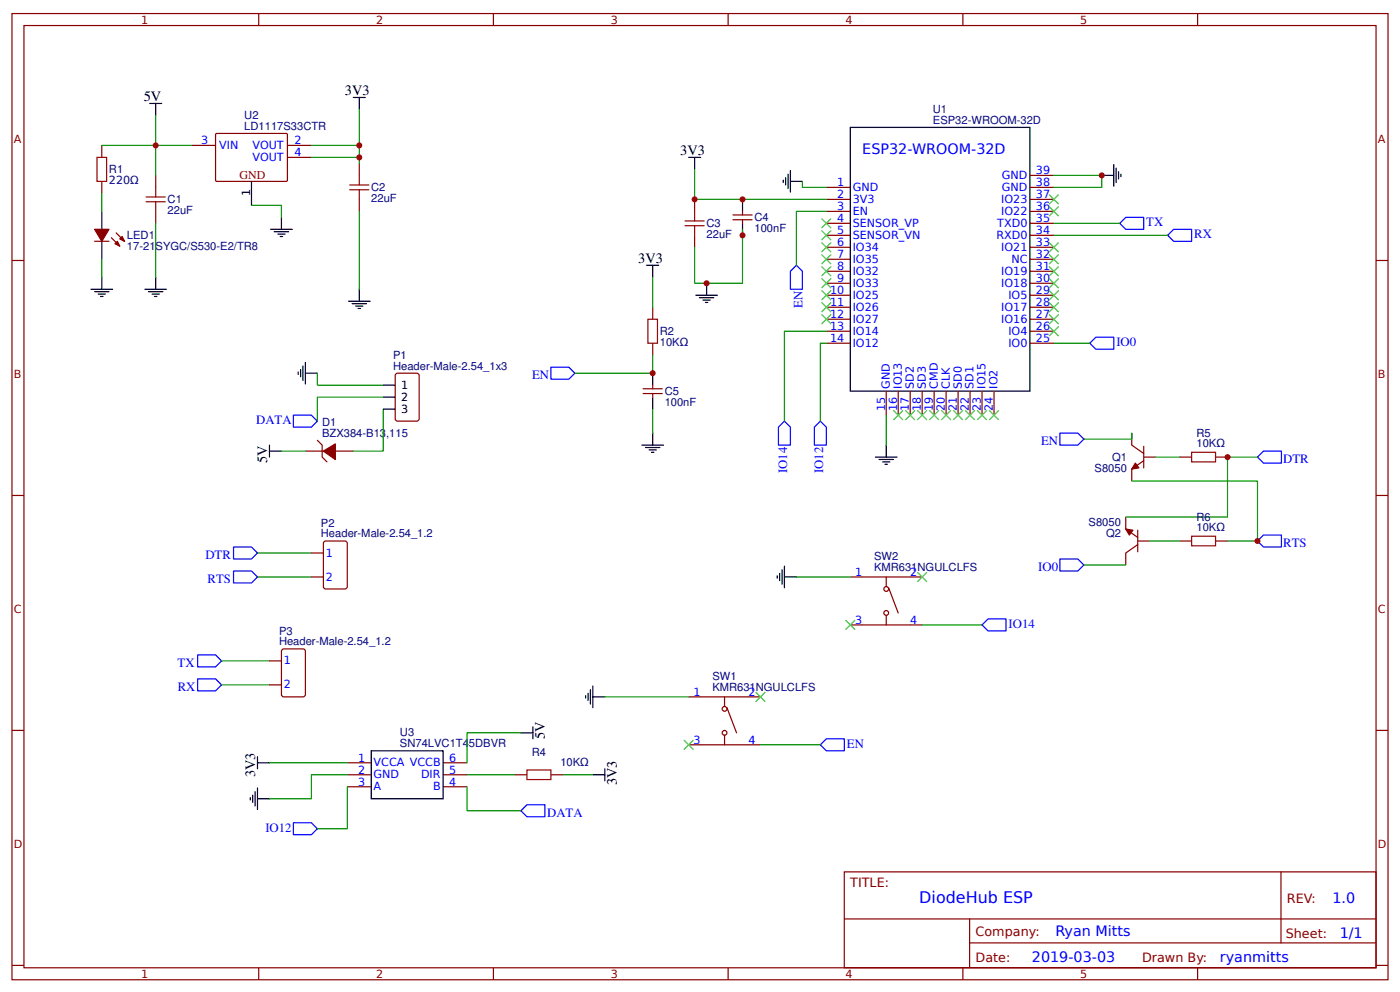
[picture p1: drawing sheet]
<svg xmlns="http://www.w3.org/2000/svg" width="309mm" height="219mm" viewBox="0 0 309 219" stroke-linecap="round" stroke-linejoin="round" font-family="sans-serif">
<g fill="none" stroke="#800" stroke-width=".26">
<path d="M2.6 3h304.1v213.2h-304.1zM5.3 5.6h298.7v208h-298.7zM57.1 3v2.6M109 3v2.6M160.9 3v2.6M212.7 3v2.6M264.6 3v2.6M22.5 32.1v2.6M34.4 38.7v2.7M42.3 32.1h5.3M47.7 29.6l.2-.2 15.5 .1 .1 .2v10.2l-.3 .1h-15.4l-.2-.2zM63.5 32.1h5.3"/>
<path d="M63.5 34.7h5.3M79.4 36.1v2.6M227.5 38.7h5.3M2.6 57.5h2.7M20.9 53.3h3.2M22.5 40v2.7M24.6 52.5l1.9 1.8M25.7 51.4l1.8 1.9M34.4 46.6v2.7M79.4 44v2.6M153.5 44v2.6M153.5 51.9v2.7"/>
<path d="M161.9 47.4h4.3M161.9 48.5h4.3M164 46.6v.8M164 48.5v.8M182.6 41.4h5.3M182.6 44h5.3M182.6 46.6h5.3M182.6 49.3h5.3M182.6 51.9h5.3M182.6 54.6h5.3M182.6 57.2h5.3M182.6 59.9h5.3"/>
<path d="M227.5 41.4h5.3M227.5 44h5.3M227.5 46.6h5.3M227.5 49.3h5.3M227.5 51.9h5.3M227.5 54.6h5.3M227.5 57.2h5.3M227.5 59.9h5.3M304 57.5h2.7M144.2 67.8v2.7M144.2 75.8v2.6M182.6 62.5h5.3"/>
<path d="M182.6 65.2h5.3M182.6 67.8h5.3M182.6 70.5h5.3M182.6 73.1h5.3M182.6 75.8h5.3M227.5 62.5h5.3M227.5 65.2h5.3M227.5 67.8h5.3M227.5 70.5h5.3M227.5 73.1h5.3M227.5 75.8h5.3M67.5 99.6h3.9"/>
<path d="M70.1 97.2l1.1 1v2.7l1 1M74.1 99.6h4M87.6 82.4h4.5l.4 .2 .1 9.8-.3 .5h-4.5l-.4-.2-.1-9.8zM142.1 85.8h4.2M142.1 86.9h4.2M144.2 85v.8M144.2 86.9v.8M195.8 86.3v5.3M198.4 86.3v5.3M201.1 86.3v5.3M203.7 86.3v5.3M206.4 86.3v5.3"/>
<path d="M209 86.3v5.3M211.7 86.3v5.3M214.3 86.3v5.3M217 86.3v5.3M219.6 86.3v5.3M250 95.6v2.6l2.7 1.9M252.7 98.5v4.8M2.6 109.4h2.7M71.7 119.5l4.5-.1 .5 .3v9.8l-.2 .4-4.5 .1-.5-.3-.1-9.8zM248.7 114.1v2.7l2.7 1.8M251.4 119.4h2.6M251.4 117v4.8"/>
<path d="M252.7 100.9h2.6M252.7 101.7l-2.7 1.8v2.7M260.6 100.9h2.7M260.6 119.4h2.7M268.6 100.9h2.6M268.6 119.4h2.6M304 109.4h2.7M68.8 127.3h2.6M68.8 122.1h2.6M187.9 137.9h15.8M187.9 127.3h15.8M195.8 127.3v2.2"/>
<path d="M195.8 135.8v2.1M196.3 129.7l2.1 5.6M251.4 120.2l-2.7 1.9v2.6M59.5 145.9h2.7M59.5 151.2h2.7M62.2 143.5l.5-.3h4.2l.5 .3 .1 9.8-.3 .4-4.5 .1-.5-.3zM152.1 153.8h15.9M160.1 153.8v2.1M160.6 156.2l2.1 5.5M2.6 161.2h2.7M76.7 171h5.3M76.7 168.4h5.3"/>
<path d="M76.7 173.6h5.3M97.9 171h5.3M97.9 168.4h5.3M97.9 173.6h5.3M113.8 171h2.6M121.7 171h2.7M152.1 164.4h15.9M160.1 162.3v2.1M304 161.2h2.7M186.5 192.4h117.5v21.2h-117.5zM283 192.4v15.7M2.6 213.1h2.7"/>
<path d="M57.1 213.6v2.6M109 213.6v2.6M160.9 213.6v2.6M186.6 202.8h117.3M212.7 213.6v2.6M214.2 208.1h89.7M214.2 202.8v10.6M264.6 213.6v2.6M304 213.1h2.7"/>
<circle cx="195.8" cy="130" r=".53"/>
<circle cx="195.8" cy="135.3" r=".53"/>
<circle cx="160.1" cy="156.4" r=".53"/>
<circle cx="160.1" cy="161.7" r=".53"/>
</g>
<g fill="none" stroke="#000" stroke-width=".26">
<path d="M33.1 22.8h2.6M34.4 22.8v2.7M78.1 21.5h2.6M79.4 21.5v2.7M152.1 34.7h2.7M153.5 34.7v2.7M173 39.8v.5M173.6 39.2v1.6M174.1 38.4v3.2M174.6 37.7v4.7M187.9 28.1h39.6v58.2h-39.6zM243.4 38.7h2.7"/>
<path d="M246.1 36.3v4.8M246.6 37.1v3.2M247.1 37.9v1.6M247.6 38.4v.6M22.5 46.6v4M22.5 53.3v3.9M55.6 40v5.3M59.8 50.6h4.8M60.6 51.1h3.2M61.4 51.7h1.6M61.9 52.2h.5M62.2 48v2.6"/>
<path d="M142.9 58.6h2.6M144.2 58.6v2.6M164 44v2.6M164 49.3v2.6M174.6 40h2.7M20.1 63.8h4.8M20.9 64.4h3.2M21.7 64.9h1.6M22.2 65.4h.6M22.5 61.2v2.6M32 63.8h4.8M32.8 64.4h3.2"/>
<path d="M33.6 64.9h1.6M34.1 65.4h.6M34.4 61.2v2.6M67.5 80v4.7M77 66.5h4.8M77.8 67h3.2M78.6 67.5h1.6M79.1 68.1h.5M79.4 63.8v2.7M153.7 65.2h4.8M154.5 65.7h3.2M155.3 66.2h1.6"/>
<path d="M155.8 66.8h.6M156.1 62.5v2.7M59.5 99.6h2.7M59.5 98.2v2.7M65.9 82.1v.5M66.4 81.6v1.6M66.9 80.8v3.2M67.5 82.4h2.6M84.7 90.3h2.6M84.7 85h2.6M84.7 87.7h2.6M141.8 98.2h4.8"/>
<path d="M142.6 98.8h3.2M143.4 99.3h1.6M143.9 99.8h.6M144.2 82.4v2.6M144.2 87.7v2.6M144.2 95.6v2.6M195.8 98.2v2.7M193.4 100.9h4.8M194.2 101.4h3.2M195 101.9h1.6M195.5 102.5h.6M171.7 127.1v.5"/>
<path d="M172.2 126.6v1.5M172.8 125.8v3.1M173.3 127.3h2.6M173.3 125v4.7M129.4 153.5v.6M129.9 153v1.6M130.4 152.2v3.2M131 153.8h2.6M131 151.4v4.8M55.3 176v.6M55.8 175.5v1.6M56.4 174.7v3.2"/>
<path d="M56.9 168.4h2.6M56.9 167v2.7M56.9 173.9v4.8M56.9 176.3h2.6M82 165.7h15.9v10.6h-15.9zM115.1 161.7h2.6M117.7 160.4v2.7M131 171h2.6M133.6 169.7v2.6"/>
</g>
<g fill="#800" stroke="#800" stroke-width=".26">
<path d="M20.9 50.6h3.2l-1.6 2.7z"/>
<path d="M25.4 53.8l.5-.5 .6 1z"/>
<path d="M26.5 52.7l.5-.5 .5 1.1z"/>
<path d="M250.8 102.2l.8 1.1-1.6 .2z"/>
<path d="M248.7 116.8l1.6 .2-.8 1.1z"/>
<path d="M71.4 99.6l2.7-1.6v3.4z"/>
</g>
<g fill="none" stroke="#a00000" stroke-width=".26">
<path d="M21.4 34.7h2.1v5.3h-2.1zM79.4 38.7v2.1M32.3 44.5h4.2M32.3 43.5h4.2M34.4 41.4v2.1M34.4 44.5v2.1M77.3 41.9h4.2M77.3 40.8h4.2M79.4 41.9v2.1M151.3 49.8h4.3M151.3 48.8h4.3M153.5 46.6v2.2"/>
<path d="M153.5 49.8v2.1M143.1 70.5h2.2v5.3h-2.2zM263.3 99.8h5.3v2.1h-5.3zM263.3 118.3h5.3v2.2h-5.3zM116.4 169.9h5.3v2.2h-5.3z"/>
</g>
<g fill="none" stroke="#080" stroke-width=".26">
<path d="M22.5 32.1h11.9v6.6M34.4 25.5v6.6h7.9M79.4 24.2v7.9h-10.6M79.4 32.1v2.6h-10.6M79.4 34.7v1.4M153.5 37.4v6.6h29.1M232.8 38.7h10.6v2.7h-10.6M22.5 42.7v3.9M22.5 57.2v4M34.4 49.3v11.9M55.6 45.3h6.6v2.7M79.4 46.6v17.2"/>
<path d="M164 50.6v11.9h-10.5v-7.9M177.3 40v1.4h5.3M182.6 46.6h-6.7v12M232.8 49.3h14.6M232.8 51.9h25.2M144.2 78.4v4h-17.2M144.2 61.2v6.6M182.6 75.8h-1.4v17.1M182.6 73.1h-9.3v19.8M232.8 75.8h8M62.2 99.6h5.3M70.1 82.4v2.6h14.6"/>
<path d="M84.7 87.7h-14.6v5.2M84.7 90.3v9.3h-6.6M144.2 90.3v5.3M195.8 91.6v6.6M250 95.6v1.3h-10.6M250 106.2h27.8v13.2h-6.6M254 119.4h6.6M255.3 100.9h5.3M277.8 100.9h-6.6v13.2h-22.5M56.9 127.3h11.9M56.9 122.1h11.9M175.9 127.3h12"/>
<path d="M203.7 137.9h13.3M239.4 124.7h9.3M48.9 145.9h10.6M48.9 151.2h10.6M133.6 153.8h18.5M59.5 168.4h17.2M76.7 173.6v9.3h-6.6M76.7 171h-7.9v5.3h-9.3M103.2 173.6v5.3h11.9M103.2 171h10.6M115.1 161.7h-11.9v6.7M124.4 171h6.6"/>
<path d="M168 164.4h13.2"/>
</g>
<g fill="none" stroke="#00f" stroke-width=".26">
<path d="M174.6 59.9l1.3-1.3 1.4 1.3v3.9h-2.7zM247.4 49.3l1.3-1.3h4v2.6h-4zM259.3 50.6h4v2.7h-4l-1.3-1.4zM240.8 75.8l1.3-1.4h4v2.7h-4zM64.8 91.6h4l1.3 1.3-1.3 1.4h-4zM121.7 81h4l1.3 1.4-1.3 1.3h-4zM172 94.3l1.3-1.4 1.3 1.4v3.9h-2.6zM179.9 94.3l1.3-1.4 1.4 1.4v3.9h-2.7zM234.2 95.6h3.9l1.3 1.3-1.3 1.3h-3.9zM279.1 99.6h4v2.6h-4l-1.3-1.3zM279.1 118.1h4v2.6h-4l-1.3-1.3zM51.6 120.7h4l1.3 1.4-1.3 1.3h-4z"/>
<path d="M51.6 126h4l1.3 1.3-1.3 1.4h-4zM217 137.9l1.3-1.3h3.9v2.7h-3.9zM234.2 123.4h3.9l1.3 1.3-1.3 1.3h-3.9zM43.7 144.5h3.9l1.3 1.4-1.3 1.3h-3.9zM43.7 149.8h3.9l1.3 1.4-1.3 1.3h-3.9zM116.4 177.6h4v2.7h-4l-1.3-1.4zM181.2 164.4l1.4-1.3h3.9v2.6h-3.9zM64.8 181.6h4l1.3 1.3-1.3 1.3h-4z"/>
</g>
<g fill="#000" stroke="#3c3" stroke-width=".26">
<path d="M181.5 58.8l2.1 2.1zM183.6 58.8l-2.1 2.1z"/>
<path d="M181.5 56.2l2.1 2.1zM183.6 56.2l-2.1 2.1z"/>
<path d="M181.5 53.5l2.1 2.1zM183.6 53.5l-2.1 2.1z"/>
<path d="M181.5 50.9l2.1 2.1zM183.6 50.9l-2.1 2.1z"/>
<path d="M181.5 48.2l2.1 2.2zM183.6 48.2l-2.1 2.2z"/>
<path d="M231.8 42.9l2.1 2.2zM233.9 42.9l-2.1 2.2z"/>
<path d="M231.8 45.6l2.1 2.1zM233.9 45.6l-2.1 2.1z"/>
<path d="M231.8 53.5l2.1 2.1zM233.9 53.5l-2.1 2.1z"/>
<path d="M231.8 56.2l2.1 2.1zM233.9 56.2l-2.1 2.1z"/>
<path d="M231.8 58.8l2.1 2.1zM233.9 58.8l-2.1 2.1z"/>
<path d="M181.5 69.4l2.1 2.1zM183.6 69.4l-2.1 2.1z"/>
<path d="M181.5 66.8l2.1 2.1zM183.6 66.8l-2.1 2.1z"/>
<path d="M181.5 64.1l2.1 2.1zM183.6 64.1l-2.1 2.1z"/>
<path d="M181.5 61.5l2.1 2.1zM183.6 61.5l-2.1 2.1z"/>
<path d="M231.8 61.5l2.1 2.1zM233.9 61.5l-2.1 2.1z"/>
<path d="M231.8 64.1l2.1 2.1zM233.9 64.1l-2.1 2.1z"/>
<path d="M231.8 66.8l2.1 2.1zM233.9 66.8l-2.1 2.1z"/>
<path d="M231.8 69.4l2.1 2.1zM233.9 69.4l-2.1 2.1z"/>
<path d="M231.8 72l2.1 2.2zM233.9 72l-2.1 2.2z"/>
<path d="M197.4 90.6l2.1 2.1zM199.5 90.6l-2.1 2.1z"/>
<path d="M200 90.6l2.1 2.1zM200 92.7l2.1-2.1z"/>
<path d="M202.7 90.6l2.1 2.1zM204.8 90.6l-2.1 2.1z"/>
<path d="M205.3 90.6l2.1 2.1zM207.4 90.6l-2.1 2.1z"/>
<path d="M208 90.6l2.1 2.1zM208 92.7l2.1-2.1z"/>
<path d="M210.6 90.6l2.1 2.1zM212.7 90.6l-2.1 2.1z"/>
<path d="M213.3 90.6l2.1 2.1zM215.4 90.6l-2.1 2.1z"/>
<path d="M215.9 90.6l2.1 2.1zM215.9 92.7l2.1-2.1z"/>
<path d="M218.5 90.6l2.2 2.1zM220.7 90.6l-2.2 2.1z"/>
<path d="M186.8 136.9l2.1 2.1zM188.9 136.9l-2.1 2.1z"/>
<path d="M202.7 126.3l2.1 2.1zM202.7 128.4l2.1-2.1z"/>
<path d="M167 152.7l2.1 2.2zM169.1 152.7l-2.1 2.2z"/>
<path d="M151.1 163.3l2.1 2.1zM153.2 163.3l-2.1 2.1z"/>
</g>
<g fill="#c00">
<circle cx="243.4" cy="38.7" r=".66"/>
<circle cx="144.2" cy="82.4" r=".66"/>
<circle cx="164" cy="44" r=".66"/>
<circle cx="153.5" cy="44" r=".66"/>
<circle cx="79.4" cy="34.7" r=".66"/>
<circle cx="34.4" cy="32.1" r=".66"/>
<circle cx="79.4" cy="32.1" r=".66"/>
<circle cx="164" cy="51.9" r=".66"/>
<circle cx="156.1" cy="62.5" r=".66"/>
<circle cx="277.8" cy="119.4" r=".66"/>
<circle cx="271.2" cy="100.9" r=".66"/>
</g>
<text font-size="3.5" fill="#00f" x="203.1" y="199.2">DiodeHub ESP</text>
<g font-size="3.2">
<text x="31.7" y="22.3">5V</text>
<text x="76.2" y="21">3V3</text>
<text x="150.3" y="34.2">3V3</text>
<text x="141" y="58">3V3</text>
<text x="59" y="102.2" transform="rotate(-90 59 102.2)">5V</text>
<text x="120.4" y="163.1" transform="rotate(-90 120.4 163.1)">5V</text>
<text x="56.4" y="171.5" transform="rotate(-90 56.4 171.5)">3V3</text>
<text x="136.3" y="173.3" transform="rotate(-90 136.3 173.3)">3V3</text>
</g>
<g font-size="3.2" fill="#00f">
<text x="190.5" y="33.9">ESP32-WROOM-32D</text>
<text x="294.4" y="199.4">1.0</text>
<text x="233.2" y="206.6">Ryan Mitts</text>
<text x="296" y="207.1">1/1</text>
<text x="228" y="212.4">2019-03-03</text>
<text x="269.5" y="212.3">ryanmitts</text>
</g>
<g font-size="2.8" fill="#00f">
<text x="253.3" y="49.9">TX</text>
<text x="263.8" y="52.6">RX</text>
<text x="177.3" y="68" transform="rotate(-90 177.3 68)">EN</text>
<text x="246.6" y="76.4">IO0</text>
<text x="117.5" y="83.7">EN</text>
<text x="56.6" y="93.6">DATA</text>
<text x="230" y="98.2">EN</text>
<text x="173.9" y="104.4" transform="rotate(-90 173.9 104.4)">IO14</text>
<text x="181.9" y="104.4" transform="rotate(-90 181.9 104.4)">IO12</text>
<text x="283.5" y="102.2">DTR</text>
<text x="45.4" y="123.4">DTR</text>
<text x="283.5" y="120.7">RTS</text>
<text x="45.8" y="128.7">RTS</text>
<text x="229.4" y="126">IO0</text>
<text x="222.8" y="138.5">IO14</text>
<text x="39.2" y="147.2">TX</text>
<text x="39.3" y="152.5">RX</text>
<text x="187.1" y="165">EN</text>
<text x="58.6" y="183.5">IO12</text>
<text x="120.9" y="180.3">DATA</text>
</g>
<g font-size="2.8" fill="#800">
<text x="187.9" y="195.9">TITLE:</text>
<text x="284.3" y="199.4">REV:</text>
<text x="215.5" y="206.5">Company:</text>
<text x="284.1" y="207">Sheet:</text>
<text x="215.5" y="212.3">Date:</text>
<text x="252.3" y="212.3">Drawn By:</text>
</g>
<text font-size="2.6" fill="#800" x="52.9" y="39.5">GND</text>
<g font-size="2.5" fill="#800">
<text x="31.2" y="5.2">1</text>
<text x="83.1" y="5.2">2</text>
<text x="134.9" y="5.2">3</text>
<text x="186.8" y="5.2">4</text>
<text x="238.7" y="5.2">5</text>
<text x="3" y="31.6">A</text>
<text x="304.4" y="31.6">A</text>
<text x="3" y="83.4">B</text>
<text x="304.4" y="83.4">B</text>
<text x="3" y="135.3">C</text>
<text x="304.4" y="135.3">C</text>
<text x="3" y="187.1">D</text>
<text x="304.4" y="187.1">D</text>
<text x="31.2" y="215.8">1</text>
<text x="83.1" y="215.8">2</text>
<text x="134.9" y="215.8">3</text>
<text x="186.8" y="215.8">4</text>
<text x="238.7" y="215.8">5</text>
</g>
<g font-size="2.5" fill="#000080">
<text x="54" y="28.7">LD1117S33CTR</text>
<text x="54" y="26.3">U2</text>
<text x="206.1" y="27.3">ESP32-WROOM-32D</text>
<text x="206.1" y="25">U1</text>
<text x="24.1" y="40.6">220Ω</text>
<text x="24.1" y="38.2">R1</text>
<text x="37" y="47.3">22uF</text>
<text x="37" y="44.9">C1</text>
<text x="82" y="44.6">22uF</text>
<text x="82" y="42.2">C2</text>
<text x="28" y="52.8">LED1</text>
<text x="156.1" y="52.6">22uF</text>
<text x="156.1" y="50.2">C3</text>
<text x="166.7" y="51.2">100nF</text>
<text x="166.7" y="48.8">C4</text>
<text x="28" y="55.2">17-21SYGC/S530-E2/TR8</text>
<text x="145.8" y="76.4">10KΩ</text>
<text x="145.8" y="74">R2</text>
<text x="86.8" y="79.2">P1</text>
<text x="86.8" y="81.6">Header-Male-2.54_1x3</text>
<text x="146.8" y="89.6">100nF</text>
<text x="146.8" y="87.2">C5</text>
<text x="71.2" y="94">D1</text>
<text x="71.2" y="96.4">BZX384-B13,115</text>
<text x="245.7" y="101.8">Q1</text>
<text x="264.3" y="98.8">10KΩ</text>
<text x="264.3" y="96.4">R5</text>
<text x="241.8" y="104.1">S8050</text>
<text x="70.9" y="118.6">Header-Male-2.54_1.2</text>
<text x="70.9" y="116.3">P2</text>
<text x="240.5" y="116.1">S8050</text>
<text x="244.4" y="118.5">Q2</text>
<text x="264.3" y="117.3">10KΩ</text>
<text x="264.3" y="114.9">R6</text>
<text x="193.1" y="123.6">SW2</text>
<text x="193.1" y="126">KMR631NGULCLFS</text>
<text x="61.6" y="142.4">Header-Male-2.54_1.2</text>
<text x="61.6" y="140.1">P3</text>
<text x="157.4" y="152.5">KMR631NGULCLFS</text>
<text x="157.4" y="150.1">SW1</text>
<text x="88.4" y="164.9">SN74LVC1T45DBVR</text>
<text x="88.4" y="162.5">U3</text>
<text x="117.5" y="166.8">R4</text>
<text x="123.8" y="169.1">10KΩ</text>
</g>
<g font-size="2.5" fill="#00f">
<text x="44.5" y="31.8">3</text>
<text x="48.4" y="32.9">VIN</text>
<text x="55.8" y="32.9">VOUT</text>
<text x="55.8" y="35.5">VOUT</text>
<text x="65.1" y="31.8">2</text>
<text x="65.1" y="34.5">4</text>
<text x="185" y="41.1">1</text>
<text x="221.4" y="39.5">GND</text>
<text x="228.9" y="41.1">38</text>
<text x="228.9" y="38.4">39</text>
<text x="185" y="43.7">2</text>
<text x="185" y="46.4">3</text>
<text x="188.4" y="42.1">GND</text>
<text x="188.4" y="44.8">3V3</text>
<text x="188.4" y="47.4">EN</text>
<text x="221.2" y="47.4">IO22</text>
<text x="221.2" y="44.8">IO23</text>
<text x="221.4" y="42.1">GND</text>
<text x="228.9" y="46.4">36</text>
<text x="228.9" y="43.7">37</text>
<text x="185" y="49">4</text>
<text x="185" y="51.7">5</text>
<text x="188.4" y="50.1">SENSOR_VP</text>
<text x="188.4" y="52.7">SENSOR_VN</text>
<text x="220.1" y="52.7">RXD0</text>
<text x="220.3" y="50.1">TXD0</text>
<text x="228.9" y="51.7">34</text>
<text x="228.9" y="49">35</text>
<text x="185" y="54.3">6</text>
<text x="185" y="57">7</text>
<text x="185" y="59.6">8</text>
<text x="188.4" y="55.4">IO34</text>
<text x="188.4" y="58">IO35</text>
<text x="221.2" y="55.4">IO21</text>
<text x="223.4" y="58">NC</text>
<text x="228.9" y="59.6">31</text>
<text x="228.9" y="57">32</text>
<text x="228.9" y="54.3">33</text>
<text x="183.4" y="64.9">10</text>
<text x="185" y="62.3">9</text>
<text x="188.4" y="60.7">IO32</text>
<text x="188.4" y="63.3">IO33</text>
<text x="188.4" y="66">IO25</text>
<text x="221.2" y="63.3">IO18</text>
<text x="221.2" y="60.7">IO19</text>
<text x="222.8" y="66">IO5</text>
<text x="228.9" y="64.9">29</text>
<text x="228.9" y="62.3">30</text>
<text x="183.4" y="67.5">11</text>
<text x="183.4" y="70.2">12</text>
<text x="188.4" y="68.6">IO26</text>
<text x="188.4" y="71.3">IO27</text>
<text x="221.2" y="71.3">IO16</text>
<text x="221.2" y="68.6">IO17</text>
<text x="228.9" y="70.2">27</text>
<text x="228.9" y="67.5">28</text>
<text x="183.4" y="72.8">13</text>
<text x="183.4" y="75.5">14</text>
<text x="188.4" y="73.9">IO14</text>
<text x="188.4" y="76.5">IO12</text>
<text x="222.8" y="76.5">IO0</text>
<text x="222.8" y="73.9">IO4</text>
<text x="228.9" y="75.5">25</text>
<text x="228.9" y="72.8">26</text>
<text x="196.6" y="85.8" transform="rotate(-90 196.6 85.8)">GND</text>
<text x="199.2" y="85.8" transform="rotate(-90 199.2 85.8)">IO13</text>
<text x="201.9" y="85.8" transform="rotate(-90 201.9 85.8)">SD2</text>
<text x="204.5" y="85.8" transform="rotate(-90 204.5 85.8)">SD3</text>
<text x="207.2" y="85.8" transform="rotate(-90 207.2 85.8)">CMD</text>
<text x="209.8" y="85.8" transform="rotate(-90 209.8 85.8)">CLK</text>
<text x="212.5" y="85.8" transform="rotate(-90 212.5 85.8)">SD0</text>
<text x="215.1" y="85.8" transform="rotate(-90 215.1 85.8)">SD1</text>
<text x="217.8" y="85.8" transform="rotate(-90 217.8 85.8)">IO15</text>
<text x="220.4" y="85.8" transform="rotate(-90 220.4 85.8)">IO2</text>
<text x="195.5" y="90.8" transform="rotate(-90 195.5 90.8)">15</text>
<text x="198.2" y="90.8" transform="rotate(-90 198.2 90.8)">16</text>
<text x="200.8" y="90.8" transform="rotate(-90 200.8 90.8)">17</text>
<text x="203.5" y="90.8" transform="rotate(-90 203.5 90.8)">18</text>
<text x="206.1" y="90.8" transform="rotate(-90 206.1 90.8)">19</text>
<text x="208.8" y="90.8" transform="rotate(-90 208.8 90.8)">20</text>
<text x="211.4" y="90.8" transform="rotate(-90 211.4 90.8)">21</text>
<text x="214" y="90.8" transform="rotate(-90 214 90.8)">22</text>
<text x="216.7" y="90.8" transform="rotate(-90 216.7 90.8)">23</text>
<text x="219.3" y="90.8" transform="rotate(-90 219.3 90.8)">24</text>
<text x="72" y="122.8">1</text>
<text x="72" y="128.1">2</text>
<text x="188.9" y="127.1">1</text>
<text x="201.1" y="127.1">2</text>
<text x="188.9" y="137.7">3</text>
<text x="201.1" y="137.7">4</text>
<text x="62.7" y="146.7">1</text>
<text x="62.7" y="152">2</text>
<text x="153.2" y="153.5">1</text>
<text x="165.4" y="153.5">2</text>
<text x="153.2" y="164.1">3</text>
<text x="165.4" y="164.1">4</text>
<text x="79.1" y="168.1">1</text>
<text x="79.1" y="170.7">2</text>
<text x="79.1" y="173.4">3</text>
<text x="82.5" y="169.1">VCCA VCCB</text>
<text x="82.5" y="171.8">GND</text>
<text x="93" y="171.8">DIR</text>
<text x="99.2" y="173.4">4</text>
<text x="99.2" y="170.7">5</text>
<text x="99.2" y="168.1">6</text>
<text x="82.5" y="174.4">A</text>
<text x="95.7" y="174.4">B</text>
</g>
<g font-size="2.5">
<text x="55.3" y="43.2" transform="rotate(-90 55.3 43.2)">1</text>
<text x="88.6" y="85.8">1</text>
<text x="88.6" y="88.5">2</text>
<text x="88.6" y="91.1">3</text>
</g>
</svg>
